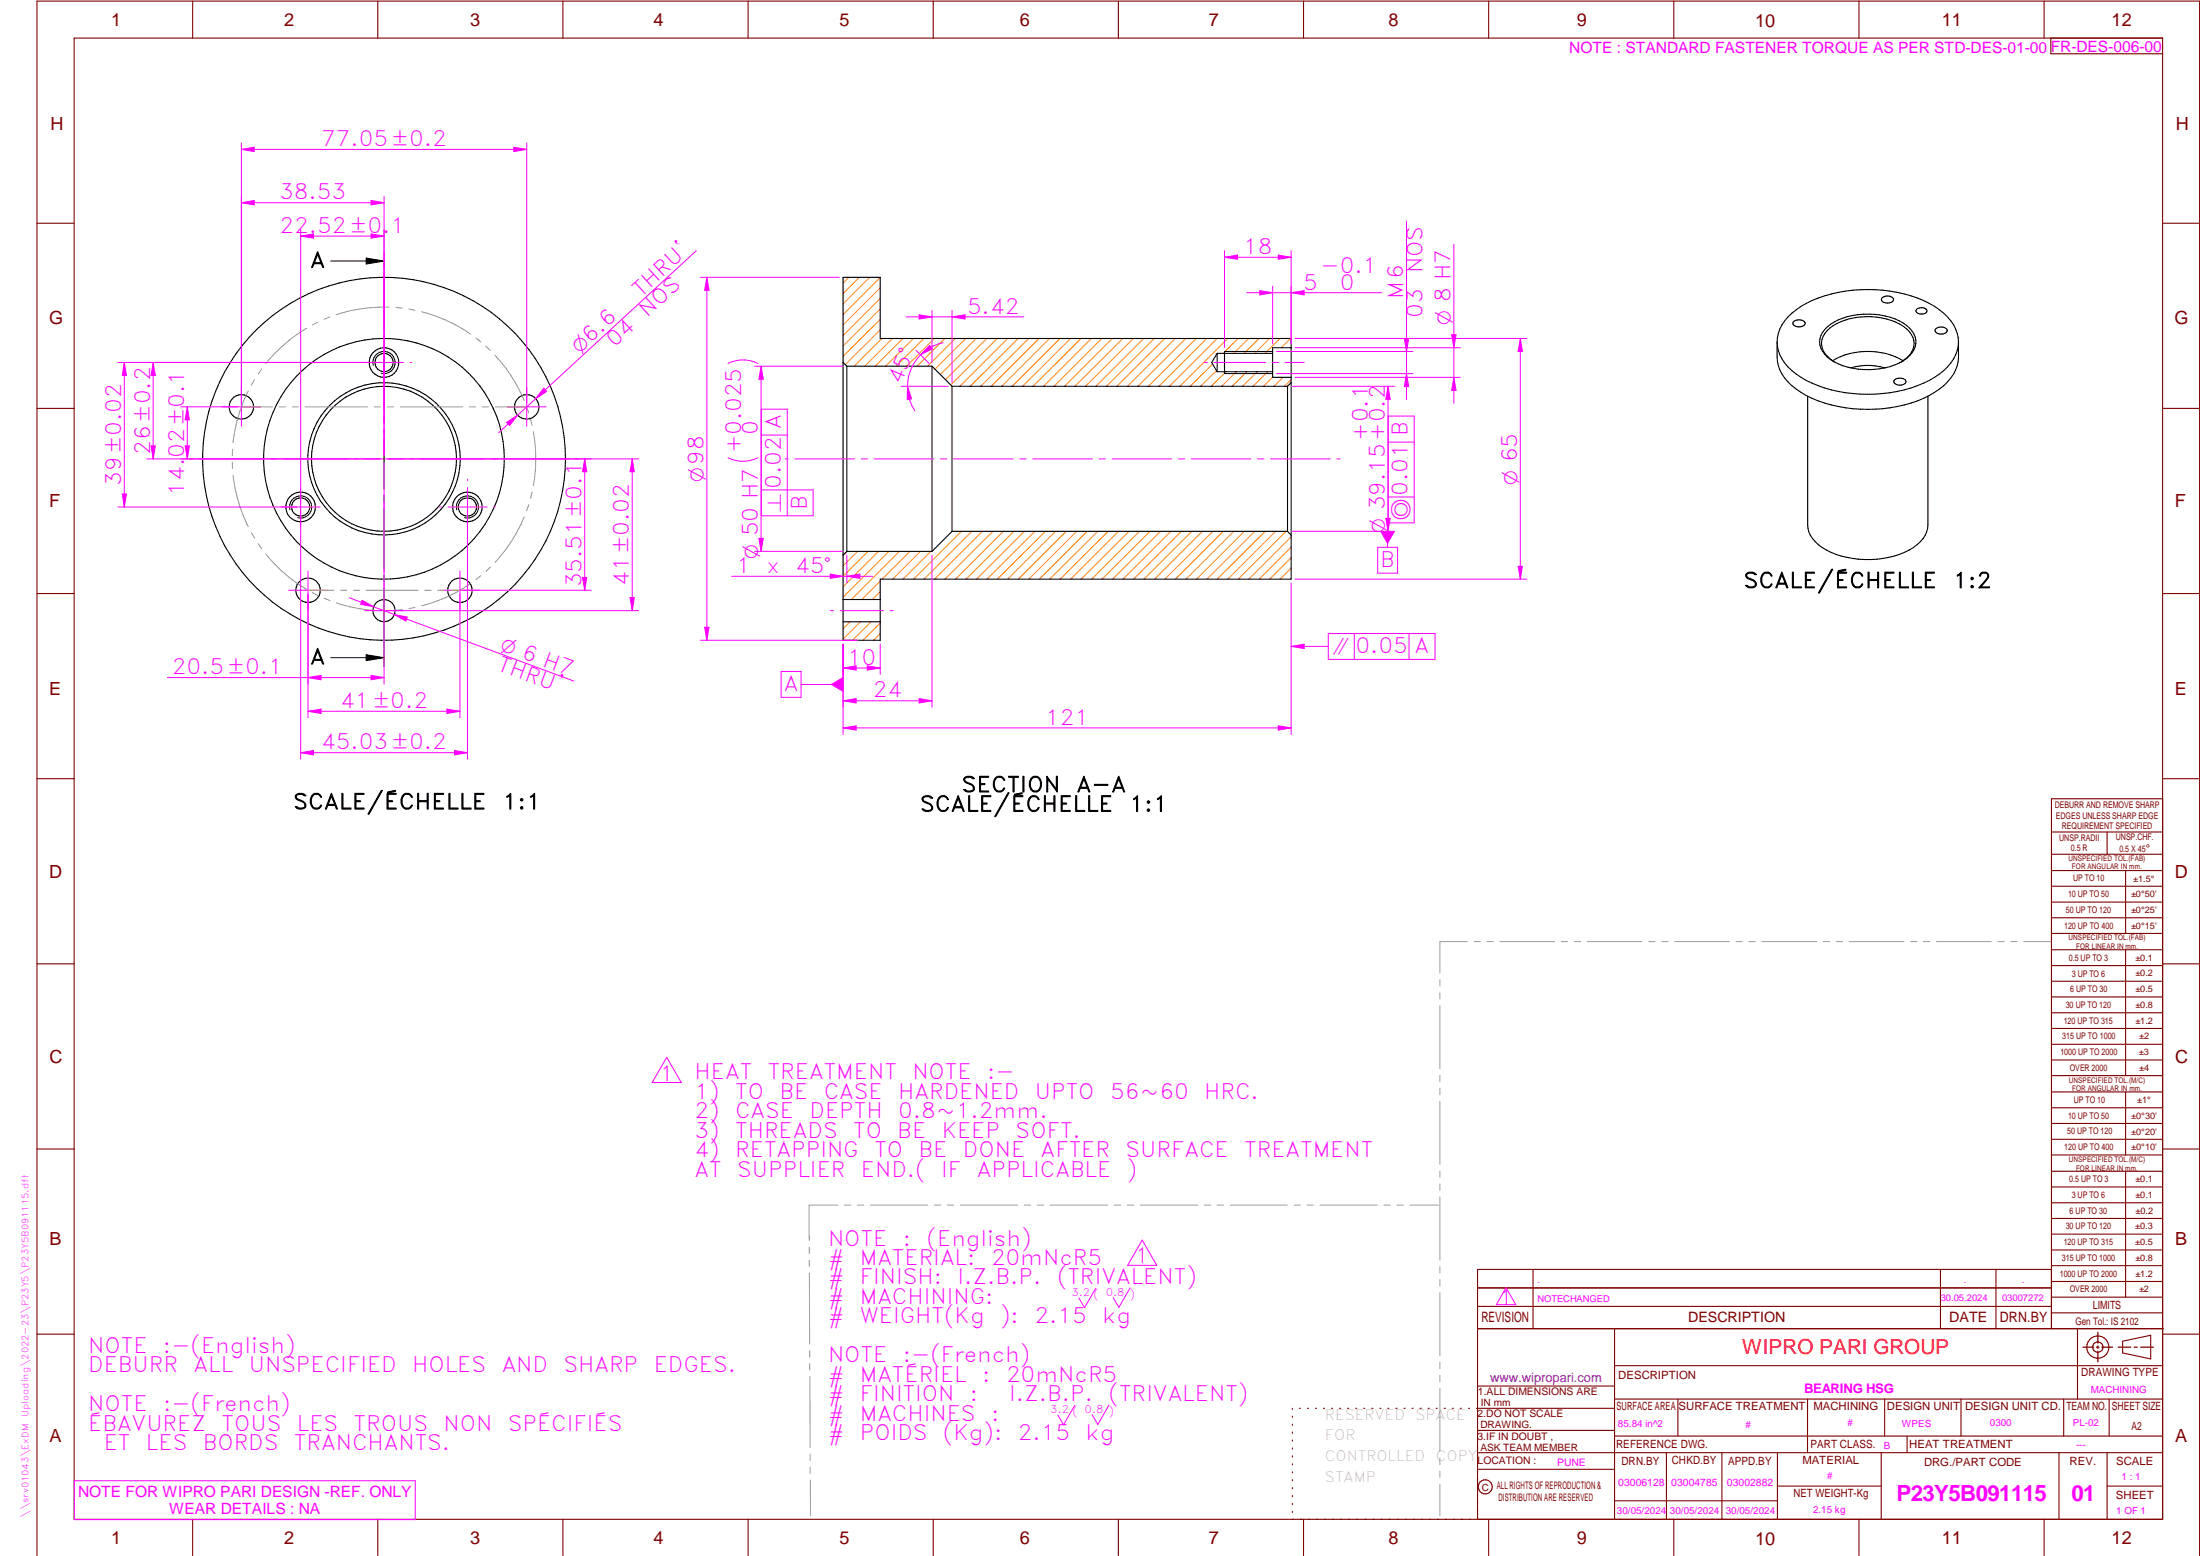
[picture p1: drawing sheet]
<svg xmlns="http://www.w3.org/2000/svg" width="594mm" height="420mm" viewBox="0 0 594 420" stroke-linecap="round" stroke-linejoin="round" font-family="sans-serif">
<g fill="none" stroke="#800000" stroke-width=".3">
<path d="M20 10.3h564v400h-564zM52 .3v10M102 .3v10M152 .3v10M202 .3v10M252 .3v10M302 .3v10M352 .3v10M402 .3v10M452 .3v10M502 .3v10M552 .3v10"/>
<path d="M553.8 10.3v4.2h30.2M10 60.3h10M584 60.3h10M10 110.3h10M584 110.3h10M10 160.3h10M584 160.3h10M10 210.3h10M584 215.7h-30v143.1M584 210.3h10M554 224.7h30M554 230.7h30"/>
<path d="M554 235.1h30M554 239.3h30M569 224.7v6M574 235.1v17M554 243.6h30M554 247.8h30M554 252.1h30M554 256.5h30M574 256.5v33.9M10 260.3h10M554 260.7h30M554 265h30"/>
<path d="M554 269.2h30M554 273.5h30M554 277.7h30M584 260.3h10M554 282h30M554 286.2h30M554 290.4h30M554 294.9h30M554 299.1h30M574 294.9v17M10 310.3h10M554 303.4h30"/>
<path d="M554 307.6h30M554 311.9h30M554 316.3h30M574 316.3v34M584 310.3h10M554 320.5h30M554 324.8h30M554 329h30M554 333.2h30M554 337.5h30M399 358.8h185.2M399 352.8h155"/>
<path d="M399 347.8h155M414 342.8v16M436 358.8v51.5M524 342.8v16M539 342.8v16M554 341.8h30M554 346h30M554 350.3h30M554 354.5h30M554 342.8h-155v67.5M561 358.8v19M10 360.3h10"/>
<path d="M399 374.3h37M436 377.8h148M453.1 377.8v10M488.1 377.8v14.5M508.9 377.8v10M529.5 377.8v10M557.3 377.8v10M569.5 377.8v10M573.2 362.2l7.6-1.6v6.3l-7.6-1.6zM584 368.8h-148M584 360.3h10M349 380.3v.3"/>
<path d="M349 382.4v.3M349 384.6v.3M349 386.7v.3M349 388.8v.3M349 391v.3M349 393.1v.3M349 395.3v.3M349 397.4v.3M349 399.5v.3M350.9 380.3h.2M353.1 380.3h.2M355.2 380.3h.3"/>
<path d="M357.4 380.3h.3M359.6 380.3h.3M361.7 380.3h.3M363.9 380.3h.3M366.1 380.3h.3M368.3 380.3h.2M370.4 380.3h.3M372.6 380.3h.3M374.8 380.3h.3M376.9 380.3h.4M379.1 380.3h.3M381.3 380.3h.3"/>
<path d="M383.4 380.3h.4M385.6 380.3h.3M387.8 380.3h.3M390 380.3h.3M392.2 380.3h.3M394.3 380.3h.3M396.5 380.3h.3M398.7 380.3h37.3M399 396.7h37M399 392.3h185M399 386.2h37M436 387.8h148"/>
<path d="M450 392.3v18M465 392.3v18M480 392.3v18M508 392.3v18M515 387.8v4.5M556 392.3v18M569 392.3v18M52 410.3v9.7M102 410.3v9.7M152 410.3v9.7M202 410.3v9.7M252 410.3v9.7"/>
<path d="M302 410.3v9.7M349 401.7v.3M349 403.8v.4M349 406v.3M349 408.1v.3M352 410.3v9.7M402 410.3v9.7M436 405.3h44M452 410.3v9.7M480 401.3h28M502 410.3v9.7M552 410.3v9.7"/>
<path d="M569 401.3h15M10 420v-419.7h584v419.7"/>
<circle cx="566.5" cy="363.7" r="1.39"/>
<circle cx="566.5" cy="363.8" r="3"/>
<circle cx="401.1" cy="401.5" r="1.9"/>
</g>
<g fill="none" stroke="#f0f" stroke-width=".27">
<path d="M103.7 71.4v.9M103.7 74v17.5M103.7 93.3v1.7M103.7 96.8v17.5M103.7 116.1v.8M103.7 118.7v10.5M51.2 123.9h.9M53.9 123.9h17.4M73.1 123.9h1.7M76.6 123.9h17.5M95.9 123.9h.8M98.5 123.9h10.5"/>
<path d="M103.7 130.9v.8M103.7 133.5v17.5M110.7 123.9h.8M113.3 123.9h17.5M132.6 123.9h1.7M136.1 123.9h17.4M155.3 123.9h.9M103.7 152.8v1.7M103.7 156.3v17.4M103.7 175.5v.9M295.9 347.9l-3 5.2-1.6-2.6M305.2 347.8l-3.1 5.2-1.5-2.6"/>
<path d="M406.7 347.7l2.6 4.6h-5.2zM290.2 379.5l-3 5.2-1.5-2.6M299.5 379.4l-3 5.2-1.6-2.6M20.1 399.8h92v10.5h-92z"/>
</g>
<g fill="none" stroke="#949494" stroke-width=".27">
<path d="M141.6 139.6a41 41 0 0 1-7.9 12.2M142.8 136.3l-.6 1.6M143.7 132.9l-.4 1.7M144.7 123.9l-.1 2.6-.6 4.6M132.5 153.1l-1.2 1.2M396.2 254.3h-7.4v8.5M398.1 254.3h1.6M401.5 254.3h1.8M405 254.3h14.8M421.6 254.3h1.7M425.1 254.3h1.7M428.6 254.3h14.8"/>
<path d="M445.2 254.3h1.7M448.7 254.3h1.7M452.2 254.3h14.8M468.8 254.3h1.7M472.3 254.3h1.7M475.8 254.3h14.8M492.4 254.3h1.7M495.8 254.3h1.8M499.4 254.3h14.7M516 254.3h1.6M519.4 254.3h1.8M522.9 254.3h14.8"/>
<path d="M539.5 254.3h1.7M543 254.3h1.7M546.5 254.3h7.4M388.8 264.5v1.8M388.8 268.1v1.6M388.8 271.6v17M388.8 290.4v1.7M388.8 293.9v1.7M388.8 297.4v17M388.8 316.2v1.7M388.8 319.7v1.7M218.5 336.8v1.7"/>
<path d="M226.2 325.4h-7.7v9.6M228 325.4h1.7M231.5 325.4h1.7M235 325.4h15.5M252.3 325.4h1.7M255.8 325.4h1.7M259.3 325.4h15.5M276.6 325.4h1.7M280.1 325.4h1.7M283.6 325.4h15.5M300.9 325.4h1.7M304.4 325.4h1.7"/>
<path d="M307.9 325.4h15.5M325.2 325.4h1.7M328.7 325.4h1.7M332.2 325.4h15.4M349.5 325.4h1.6M353 325.4h1.7M356.4 325.4h15.5M373.7 325.4h1.7M377.2 325.4h1.8M380.7 325.4h7.7M388.8 323.2v17.1M218.5 340.3v1.7"/>
<path d="M218.6 343.8v19.1M388.8 342.1v1.6M388.8 345.6v1.7M388.8 349v17.1M218.6 364.7v1.7M218.6 368.2v1.7M218.7 371.7l.1 19.2M388.8 367.9v1.7M388.8 371.4v1.7M388.8 374.9v17M218.8 392.6v1.8M218.8 396.2v1.6"/>
<path d="M218.8 399.7l.1 9.6M388.8 393.7v1.7M388.8 397.2v1.7M388.8 400.7v8.6"/>
</g>
<path d="M566.5 359.7v3M562.5 363.8h2.9M566.1 363.8h.7M566.5 363.4v.7M566.5 364.9v2.8M567.6 363.8h2.9M572 363.8h3.4M576.3 363.8h.8M578 363.8h3.5" fill="none" stroke="#800000" stroke-width=".34"/>
<g fill="none" stroke="#000" stroke-width=".3">
<circle cx="103.7" cy="97.9" r="4"/>
<circle cx="103.7" cy="97.9" r="2.46"/>
<circle cx="65.2" cy="109.9" r="3.3"/>
<circle cx="142.2" cy="109.9" r="3.3"/>
<circle cx="81.2" cy="136.9" r="4"/>
<circle cx="81.2" cy="136.9" r="2.46"/>
<circle cx="103.7" cy="123.9" r="19.6"/>
<circle cx="103.7" cy="123.9" r="49"/>
<circle cx="103.7" cy="123.9" r="32.5"/>
<circle cx="103.7" cy="123.9" r="20.6"/>
<circle cx="126.2" cy="136.9" r="2.48"/>
<circle cx="126.2" cy="136.9" r="4"/>
<circle cx="83.2" cy="159.4" r="3.3"/>
<circle cx="124.2" cy="159.4" r="3.3"/>
<circle cx="103.7" cy="164.9" r="3"/>
</g>
<path d="M100.8 98.7a3 3 0 0 1 2.6-3.8 3 3 0 0 1 3.3 3.3 3 3 0 0 1-3.8 2.6M78.3 137.7a3 3 0 0 1 2.6-3.8 3 3 0 0 1 3.3 3.3 3 3 0 0 1-3.8 2.6M123.3 137.7a3 3 0 0 1 2.6-3.8 3 3 0 0 1 3.3 3.3 3 3 0 0 1-3.8 2.6" fill="none" stroke="#000" stroke-width=".27"/>
<g fill="none" stroke="#949494" stroke-width=".27">
<path d="M70.7 99.6l-1 1.4M82.8 88.6a40 40 0 0 0-11 9.6M85.8 87l-1.5 .8M89.1 85.6l-1.6 .6M105.1 82.9h-.1a41.2 41.2 0 0 0-14.2 2.1M106.9 83.1l1.7 .1M110.4 83.4l1.6 .4M113.8 84.2a38.9 38.9 0 0 1 13.2 6M128.5 91.3l1.3 1M131.2 93.5l1.2 1.2M133.7 96a40.5 40.5 0 0 1 7.9 12.2M65.2 109.9h8.4"/>
<path d="M67 105.6a40.4 40.4 0 0 0-4.1 13.9M68.7 102.5l-.8 1.5M75.4 109.9h1.7M78.9 109.9h1.7M82.4 109.9h16.9M101.1 109.9h1.7M104.6 109.9h1.7M108.1 109.9h16.9M126.7 109.9h1.8M130.3 109.9h1.6M133.8 109.9h8.4M142.2 109.9l.5 1.6"/>
<path d="M143.2 113.2l.5 1.7M144 116.6l.6 4.7 .1 2.6M62.7 124.8l.1 1.7M62.8 121.3l-.1 1.7M62.9 128.3a40.8 40.8 0 0 0 4.1 13.9M67.9 143.8l.8 1.5M69.7 146.8l1 1.4M71.8 149.6a39.3 39.3 0 0 0 11 9.5M83.2 159.4h7M91.9 159.4h1.7M95.5 159.4h1.6M98.9 159.4h14"/>
<path d="M114.7 159.4h1.7M118.2 159.4h1.7M121.7 159.4h2.5M127.1 157.6a39.9 39.9 0 0 1-13.2 6M129.9 155.4l-1.4 1.1M84.4 160l1.5 .8M87.5 161.5l1.6 .7M90.8 162.8a38.4 38.4 0 0 0 14.4 2M108.7 164.5l-1.7 .3M112.1 164l-1.7 .3"/>
</g>
<g fill="none" stroke="#f0f" stroke-width=".27">
<path d="M96.2 97.9h.1M96.6 97.9h.1M98.5 97.9h10.5M103.7 90.4v.2M103.7 90.8v.1M103.7 92.6v10.5M110.7 97.9h.1M111 97.9h.2M203.8 98.9h23.8M204.6 98.1a9 9 0 0 0-8 0M205.5 98.9l.6 3.5h-1.2zM325.2 97.9h.8"/>
<path d="M327.8 97.9h14M343.5 97.9h1.7M347 97.9h5.2M59.9 109.9h10.5M65.2 104.6v10.5M103.7 104.9v.1M103.7 105.2v.2M137 109.9h10.5M142.2 104.6v10.5M205.6 117.5h7M75.9 136.9h10.5M81.2 131.7v10.5"/>
<path d="M118.7 136.9h.2M119.1 136.9h.1M121 136.9h10.5M126.2 129.4v.1M126.2 129.8v.1M126.2 131.7v10.5M133.2 136.9h.1M133.6 136.9h.1M204.6 123.6a9 9 0 0 1-8 0M205.6 132.3h14v7h-14v-28.8h7v28.8M212 123.9h.8M214.7 123.9h16.1"/>
<path d="M232.6 123.9h1.7M236 123.9h16.2M254 123.9h1.7M257.5 123.9h16.1M275.4 123.9h1.7M278.9 123.9h16.1M296.8 123.9h1.7M300.3 123.9h16.1M318.2 123.9h1.7M321.7 123.9h16.1M339.6 123.9h1.7M343.1 123.9h16.1"/>
<path d="M361 123.9h.9M77.9 159.4h10.5M83.2 154.1v10.5M103.7 159.6v10.5M118.9 159.4h10.5M124.2 154.1v10.5M126.2 143.9v.1M126.2 144.2v.2M203.8 148.9h23.8M98.5 164.9h10.5M224.2 164.9h.8M226.9 164.9h11.6"/>
<path d="M240.4 164.9h.8"/>
</g>
<g fill="none" stroke="#000" stroke-width=".27">
<path d="M89.3 70.5h14.4M98.9 69.7l4.8 .8-4.8 .8zM103.7 68.1v4.8M103.7 73.1v16.1M103.7 91v1.7M103.7 94.5v16.2M330.7 94.9h13M103.7 112.4v1.8M103.7 116v16.1M330.7 100.9h13M103.7 133.9v1.7M103.7 137.4v16.1"/>
<path d="M103.7 155.3v1.7M103.7 158.8v16.1M89.3 177.6h14.4M98.9 176.8l4.8 .8-4.8 .8zM103.7 175.2v4.8"/>
</g>
<path d="M98.9 69.7l4.8 .8-4.8 .8zM98.9 176.8l4.8 .8-4.8 .8z" fill="#000"/>
<g fill="none" stroke="#ff8000" stroke-width=".27">
<path d="M229.2 74.9l-1.5 1.5M232 74.9l-4.3 4.3M234.9 74.9l-7.2 7.2M237.7 74.9l-10 10M237.7 77.7l-10 10.1M237.7 80.6l-10 10M237.7 83.4l-10 10M237.7 86.2l-10 10M237.7 89.1l-9.4 9.4M238.2 91.4l-7.5 7.5M241 91.4l-7.5 7.5M243.8 91.4l-7.5 7.5"/>
<path d="M246.7 91.4l-7.6 7.5M249.5 91.4l-7.5 7.5M252.3 91.4l-7.5 7.5M255.1 91.4l-7.5 7.5M258 91.4l-7.5 7.5M260.8 91.4l-8.3 8.3M263.6 91.4l-9.7 9.7M266.4 91.4l-11.1 11.1M269.3 91.4l-12.6 12.5M272.1 91.4l-12.9 12.9M274.9 91.4l-12.9 12.9M277.8 91.4l-13 12.9"/>
<path d="M280.6 91.4l-12.9 12.9M283.4 91.4l-12.9 12.9M286.3 91.4l-13 12.9M289.1 91.4l-13 12.9M291.9 91.4l-12.9 12.9M294.7 91.4l-12.9 12.9M297.6 91.4l-13 12.9M300.4 91.4l-12.9 12.9M303.2 91.4l-12.9 12.9M306.1 91.4l-13 12.9M308.9 91.4l-13 12.9M311.7 91.4l-12.9 12.9"/>
<path d="M314.5 91.4l-12.9 12.9M317.4 91.4l-12.9 12.9M320.2 91.4l-13 12.9M323 91.4l-12.9 12.9M325.8 91.4l-12.9 12.9M327.4 98.3l-6 6M328.7 91.4l-12.9 12.9M331.5 91.4l-12.9 12.9M334.3 91.4l-4 4M337.2 91.4l-4.1 4M340 91.4l-4 4M342.8 91.4l-4 4"/>
<path d="M345.6 91.4l-4 4M348.5 91.4l-2.5 2.5M328.5 100.1l-4.3 4.2M331 100.4l-3.9 3.9M333.9 100.4l-4 3.9M336.7 100.4l-4 3.9M339.5 100.4l-4 3.9M342.3 100.4l-3.9 3.9M343.7 101.9l-2.5 2.4M346.4 101.9l-2.4 2.4M348.7 102.5l-1.8 1.8M228.8 148.9l-1.1 1.1"/>
<path d="M231.6 148.9l-3.9 3.9M234.4 148.9l-6.7 6.7M237.2 148.9l-9.5 9.6M237.7 156.9l-5 5M237.7 159.8l-2.2 2.1M240.1 148.9l-12.4 12.4M242.9 148.9l-13 13M245.7 148.9l-7.5 7.5M248.5 148.9l-7.5 7.5M251.4 148.9l-7.5 7.5M259.6 143.5l-12.9 12.9M262.5 143.5l-13 12.9"/>
<path d="M265.3 143.5l-13 12.9M268.1 143.5l-12.9 12.9M270.9 143.5l-12.9 12.9M273.8 143.5l-12.9 12.9M276.6 143.5l-12.9 12.9M279.4 143.5l-12.9 12.9M282.3 143.5l-13 12.9M285.1 143.5l-12.9 12.9M287.9 143.5l-12.9 12.9M290.7 143.5l-12.9 12.9M293.6 143.5l-12.9 12.9M296.4 143.5l-12.9 12.9"/>
<path d="M299.2 143.5l-12.9 12.9M302 143.5l-12.9 12.9M304.9 143.5l-12.9 12.9M307.7 143.5l-12.9 12.9M310.6 143.5l-13 12.9M313.4 143.5l-13 12.9M316.2 143.5l-12.9 12.9M319 143.5l-12.9 12.9M321.9 143.5l-13 12.9M324.7 143.5l-12.9 12.9M327.5 143.5l-12.9 12.9M330.3 143.5l-12.9 12.9"/>
<path d="M333.2 143.5l-13 12.9M336 143.5l-12.9 12.9M338.8 143.5l-12.9 12.9M341.7 143.5l-13 12.9M344.5 143.5l-13 12.9M347.3 143.5l-12.9 12.9M348.7 156.3l-.2 .1M348.7 153.4l-3 3M348.7 150.6l-5.8 5.8M348.7 147.7l-8.6 8.7M348.7 144.9l-11.5 11.5M229.6 167.9l-1.9 1.9"/>
<path d="M232.4 167.9l-4.7 4.7M235.2 167.9l-5 5M237.7 171.1l-1.8 1.8M237.7 168.2l-4.7 4.7"/>
</g>
<g fill="none" stroke="#000" stroke-width=".3">
<path d="M227.7 74.9h10v16.5h111v65h-111v16.5h-10zM227.7 97.9l1 1M228.7 98.9h23M228.7 98.9v50M251.7 98.9l5.4 5.4M251.7 98.9v50M328.7 95.4l-1.5 2.5 1.5 2.5M328.7 95.4h15M328.7 95.4v5M330.7 94.9v6M348.7 93.9h-5v8h5M479.9 92.3a11.6 11.6 0 0 0 6.5 9.6 37.7 37.7 0 0 0 27.8 3.4 23 23 0 0 0 12.6-7.3 9.6 9.6 0 0 0 2.1-5.7"/>
<path d="M479.9 92.3a10.9 10.9 0 0 1 5.1-8.6 34.2 34.2 0 0 1 21.4-5.5 31.2 31.2 0 0 1 18.5 6.4 10.5 10.5 0 0 1 4 7.7M484.5 86.7a2.02 2.02 0 0 1 3 .6 2.04 2.04 0 0 1-3.3 .3v-.6zM493.4 88.3a18.8 18.8 0 0 1 15.7-3 11 11 0 0 1 7.7 4.9 5.1 5.1 0 0 1-1.9 6.5 19.8 19.8 0 0 1-17.2 2.1 8.6 8.6 0 0 1-6.3-5.6 5.2 5.2 0 0 1 2-4.9zM494.9 97.4a19.2 19.2 0 0 1 19 0M508.3 80.3a2.02 2.02 0 0 1 3 .6 1.93 1.93 0 0 1-3.3 0zM509 99.4a15.6 15.6 0 0 0-9.2 0M513.4 97.7a5.6 5.6 0 0 0 3.1-6.6 10 10 0 0 0-7-5 18.6 18.6 0 0 0-15.3 2.5 4.9 4.9 0 0 0-1.2 7.1l1.4 1.4 1 .6M517.6 83.5a1.8 1.8 0 0 1 2.8 .4 1.74 1.74 0 0 1-3 .2zM522.9 88.7a2.01 2.01 0 0 1 2.9 .5 1.94 1.94 0 0 1-3.2 .3v-.6zM528.9 92.3a13.6 13.6 0 0 1-1.3 8.7 21.7 21.7 0 0 1-13.4 8.3 38.9 38.9 0 0 1-26.4-2.5 14.2 14.2 0 0 1-7.6-8.1l-.3-2.3v-4.1M257.1 104.3h90.6M257.1 104.3v39.2"/>
<path d="M328.7 100.4h15M347.7 104.3v39.2M348.7 103.3l-1 1M511.7 102.5a2.01 2.01 0 0 1 3 .5 1.89 1.89 0 0 1-3.3 0zM520.6 107v34.7a8.3 8.3 0 0 1-5 6.8 25.1 25.1 0 0 1-23.6-.7 7.9 7.9 0 0 1-3.9-6.1v-34.7M228.7 148.9h23M228.7 148.9l-1 1M257.1 143.5h90.6M257.1 143.5l-5.4 5.4M347.7 143.5l1 1M227.7 161.9h10M227.7 167.9h10"/>
</g>
<path d="M205.5 98.9l.6 3.5h-1.2z" fill="#f0f"/>
<path d="M204.9 145.4h1.2l-.6 3.5z" fill="none" stroke="#f0f" stroke-width=".27"/>
<path d="M204.9 145.4h1.2l-.6 3.5z" fill="#f0f"/>
<path d="M205.5 98.9v50M216.3 184.8h11.4" fill="none" stroke="#f0f" stroke-width=".27"/>
<path d="M224.2 184.8l3.5-2v4z" fill="#f0f"/>
<path d="M251.7 149.9v41.1M227.7 173.9v17.1M210.9 181.3h5.4v7h-5.4zM227.7 189.2l3.5-.6v1.2z" fill="none" stroke="#f0f" stroke-width=".27"/>
<path d="M227.7 189.2l3.5-.6v1.2z" fill="#f0f"/>
<path d="M248.2 188.6l3.5 .6-3.5 .6z" fill="none" stroke="#f0f" stroke-width=".27"/>
<path d="M248.2 188.6l3.5 .6-3.5 .6z" fill="#f0f"/>
<path d="M227.7 173.9v8.2M234.2 179.8l3.5 .6-3.5 .5zM237.7 173.9v8.2M227.7 189.2h24" fill="none" stroke="#f0f" stroke-width=".27"/>
<path d="M234.2 179.8l3.5 .6-3.5 .5z" fill="#f0f"/>
<path d="M227.7 180.4l3.5-.6v1.1z" fill="none" stroke="#f0f" stroke-width=".27"/>
<path d="M227.7 180.4l3.5-.6v1.1z" fill="#f0f"/>
<path d="M348.7 157.4v40.9M227.7 173.9v24.4M227.7 180.4h10M227.7 196.6l3.5-.6v1.1z" fill="none" stroke="#f0f" stroke-width=".27"/>
<path d="M227.7 196.6l3.5-.6v1.1z" fill="#f0f"/>
<path d="M345.2 196l3.5 .6-3.5 .5z" fill="none" stroke="#f0f" stroke-width=".27"/>
<path d="M345.2 196l3.5 .6-3.5 .5z" fill="#f0f"/>
<path d="M340.2 78.5l3.5 .5-3.5 .6zM343.7 77.3v15.5M348.7 77.3v15.5M227.7 196.6h121" fill="none" stroke="#f0f" stroke-width=".27"/>
<path d="M340.2 78.5l3.5 .5-3.5 .6z" fill="#f0f"/>
<path d="M348.7 79l3.5-.5v1.1z" fill="none" stroke="#f0f" stroke-width=".27"/>
<path d="M348.7 79l3.5-.5v1.1z" fill="#f0f"/>
<path d="M330.7 67.7v26.2M336.7 79h36.5M345.2 68.9l3.5 .6-3.5 .5zM348.7 67.7v25.1" fill="none" stroke="#f0f" stroke-width=".27"/>
<path d="M345.2 68.9l3.5 .6-3.5 .5z" fill="#f0f"/>
<path d="M330.7 69.5l3.5-.6v1.1z" fill="none" stroke="#f0f" stroke-width=".27"/>
<path d="M330.7 69.5l3.5-.6v1.1z" fill="#f0f"/>
<path d="M330.7 69.5h18M348.7 104.3h27.8M374.8 104.3l.6 3.5h-1.2zM348.7 143.5h27.8" fill="none" stroke="#f0f" stroke-width=".27"/>
<path d="M374.8 104.3l.6 3.5h-1.2z" fill="#f0f"/>
<path d="M374.2 140h1.2l-.6 3.5z" fill="none" stroke="#f0f" stroke-width=".27"/>
<path d="M374.2 140h1.2l-.6 3.5z" fill="#f0f"/>
<path d="M374.8 104.3v39.2M224.2 155l3.5 .6-3.5 .6zM228.7 149.9v7.5" fill="none" stroke="#f0f" stroke-width=".27"/>
<path d="M224.2 155l3.5 .6-3.5 .6z" fill="#f0f"/>
<path d="M228.7 155.6l3.5-.6v1.2z" fill="none" stroke="#f0f" stroke-width=".27"/>
<path d="M228.7 155.6l3.5-.6v1.2z" fill="#f0f"/>
<path d="M247.3 94.6l3.6 3.6M251 93.3l.7 .9-3.1 1.6zM243.3 104.3h12.8M197.6 155.6h38.1" fill="none" stroke="#f0f" stroke-width=".27"/>
<path d="M251 93.3l.7 .9-3.1 1.6z" fill="#f0f"/>
<path d="M245.1 104.3l1.1 3.4-1.2 .2z" fill="none" stroke="#f0f" stroke-width=".27"/>
<path d="M245.1 104.3l1.1 3.4-1.2 .2z" fill="#f0f"/>
<path d="M254.7 92.5a12 12 0 0 0-7.6 18.4M374.9 119.4h7M374.9 112.4h7v28.8h-7zM374.9 134.2h7M374.7 143.5v4.3" fill="none" stroke="#f0f" stroke-width=".27"/>
<path d="M372.7 143.5h4l-2 3.5z" fill="#f0f"/>
<path d="M349.7 93.9h44.6M392 90.4h1.2l-.6 3.5zM349.7 101.9h44.6M372 147.8h5.4v7h-5.4z" fill="none" stroke="#f0f" stroke-width=".27"/>
<path d="M392 90.4h1.2l-.6 3.5z" fill="#f0f"/>
<path d="M392.6 101.9l.6 3.5h-1.2z" fill="none" stroke="#f0f" stroke-width=".27"/>
<path d="M392.6 101.9l.6 3.5h-1.2z" fill="#f0f"/>
<path d="M392.6 66v42.9M344.7 94.9h36.8M344.7 100.9h36.8M379.8 100.9l.6 3.5h-1.2z" fill="none" stroke="#f0f" stroke-width=".27"/>
<path d="M379.8 100.9l.6 3.5h-1.2z" fill="#f0f"/>
<path d="M379.2 91.4h1.2l-.6 3.5z" fill="none" stroke="#f0f" stroke-width=".27"/>
<path d="M379.2 91.4h1.2l-.6 3.5z" fill="#f0f"/>
<path d="M379.8 59.7v48.2M349.7 91.4h62.6M410.5 91.4l.6 3.5h-1.2zM349.7 156.4h62.6" fill="none" stroke="#f0f" stroke-width=".27"/>
<path d="M410.5 91.4l.6 3.5h-1.2z" fill="#f0f"/>
<path d="M409.9 152.9h1.2l-.6 3.5z" fill="none" stroke="#f0f" stroke-width=".27"/>
<path d="M409.9 152.9h1.2l-.6 3.5z" fill="#f0f"/>
<path d="M39.6 97.9h63.1M410.5 91.4v65M39.6 123.9h63.1M40.8 120.4h1.1l-.5 3.5z" fill="none" stroke="#f0f" stroke-width=".27"/>
<path d="M40.8 120.4h1.1l-.5 3.5z" fill="#f0f"/>
<path d="M41.4 97.9l.5 3.5h-1.1z" fill="none" stroke="#f0f" stroke-width=".27"/>
<path d="M41.4 97.9l.5 3.5h-1.1z" fill="#f0f"/>
<path d="M31.8 97.9h70.9M33.6 97.9l.6 3.5h-1.2zM41.4 97.9v26M31.8 136.9h48.3" fill="none" stroke="#f0f" stroke-width=".27"/>
<path d="M33.6 97.9l.6 3.5h-1.2z" fill="#f0f"/>
<path d="M33 133.4h1.2l-.6 3.5z" fill="none" stroke="#f0f" stroke-width=".27"/>
<path d="M33 133.4h1.2l-.6 3.5z" fill="#f0f"/>
<path d="M65.2 54.7l3.5-.6v1.2zM65.2 53v55.8M103.7 53v69.9M33.6 97.9v39" fill="none" stroke="#f0f" stroke-width=".27"/>
<path d="M65.2 54.7l3.5-.6v1.2z" fill="#f0f"/>
<path d="M100.2 54.1l3.5 .6-3.5 .6z" fill="none" stroke="#f0f" stroke-width=".27"/>
<path d="M100.2 54.1l3.5 .6-3.5 .6z" fill="#f0f"/>
<path d="M65.2 38.6v70.2M142.2 38.6v70.2M65.2 40.3l3.5-.5v1.1zM65.2 54.7h38.5" fill="none" stroke="#f0f" stroke-width=".27"/>
<path d="M65.2 40.3l3.5-.5v1.1z" fill="#f0f"/>
<path d="M138.7 39.8l3.5 .5-3.5 .6z" fill="none" stroke="#f0f" stroke-width=".27"/>
<path d="M138.7 39.8l3.5 .5-3.5 .6z" fill="#f0f"/>
<path d="M65.2 40.3h77M81.2 62v73.8M100.2 63.2l3.5 .6-3.5 .5zM103.7 62v60.9" fill="none" stroke="#f0f" stroke-width=".27"/>
<path d="M100.2 63.2l3.5 .6-3.5 .5z" fill="#f0f"/>
<path d="M81.2 63.8l3.5-.6v1.1z" fill="none" stroke="#f0f" stroke-width=".27"/>
<path d="M81.2 63.8l3.5-.6v1.1z" fill="#f0f"/>
<path d="M81.2 63.8h22.5M81.2 137.9v67.1M126.2 137.9v67.1M81.2 203.2l3.5-.6v1.2z" fill="none" stroke="#f0f" stroke-width=".27"/>
<path d="M81.2 203.2l3.5-.6v1.2z" fill="#f0f"/>
<path d="M122.7 202.6l3.5 .6-3.5 .6z" fill="none" stroke="#f0f" stroke-width=".27"/>
<path d="M122.7 202.6l3.5 .6-3.5 .6z" fill="#f0f"/>
<path d="M103.7 124.9v59.8M83.2 160.4v24.3M83.2 183l3.5-.6v1.2zM81.2 203.2h45" fill="none" stroke="#f0f" stroke-width=".27"/>
<path d="M83.2 183l3.5-.6v1.2z" fill="#f0f"/>
<path d="M100.2 182.4l3.5 .6-3.5 .6z" fill="none" stroke="#f0f" stroke-width=".27"/>
<path d="M100.2 182.4l3.5 .6-3.5 .6z" fill="#f0f"/>
<path d="M104.7 123.9h67.8M170.7 123.9l.6 3.5h-1.2zM104.7 164.9h67.8M45.2 183h58.5" fill="none" stroke="#f0f" stroke-width=".27"/>
<path d="M170.7 123.9l.6 3.5h-1.2z" fill="#f0f"/>
<path d="M170.1 161.4h1.2l-.6 3.5z" fill="none" stroke="#f0f" stroke-width=".27"/>
<path d="M170.1 161.4h1.2l-.6 3.5z" fill="#f0f"/>
<path d="M104.7 123.9h54.9M170.7 123.9v41M125.3 159.4h34.3M157.3 155.9h1.1l-.5 3.5z" fill="none" stroke="#f0f" stroke-width=".27"/>
<path d="M157.3 155.9h1.1l-.5 3.5z" fill="#f0f"/>
<path d="M157.9 123.9l.5 3.5h-1.1z" fill="none" stroke="#f0f" stroke-width=".27"/>
<path d="M157.9 123.9l.5 3.5h-1.1z" fill="#f0f"/>
<path d="M48.8 109.9h15.3M48.8 123.9h53.9M50 120.4h1.1l-.5 3.5zM157.9 123.9v35.5" fill="none" stroke="#f0f" stroke-width=".27"/>
<path d="M50 120.4h1.1l-.5 3.5z" fill="#f0f"/>
<path d="M50.6 109.9l.5 3.5h-1.1z" fill="none" stroke="#f0f" stroke-width=".27"/>
<path d="M50.6 109.9l.5 3.5h-1.1z" fill="#f0f"/>
<path d="M188 67.7l-53.3 49.1M50.6 109.9v14M136.8 114l3-1.9-2.2 2.8z" fill="none" stroke="#f0f" stroke-width=".27"/>
<path d="M136.8 114l3-1.9-2.2 2.8z" fill="#f0f"/>
<path d="M146.8 104.8l.8 .9-3 2z" fill="none" stroke="#f0f" stroke-width=".27"/>
<path d="M146.8 104.8l.8 .9-3 2z" fill="#f0f"/>
<path d="M94.3 161.4l60.6 22.5M97.8 162.1l3.1 1.7-3.5-.6z" fill="none" stroke="#f0f" stroke-width=".27"/>
<path d="M97.8 162.1l3.1 1.7-3.5-.6z" fill="#f0f"/>
<path d="M106.5 165.9l3.5 .7-.4 1.1z" fill="none" stroke="#f0f" stroke-width=".27"/>
<path d="M106.5 165.9l3.5 .7-.4 1.1z" fill="#f0f"/>
<path d="M83.2 160.4v33.4M124.2 160.4v33.4M83.2 192.1l3.5-.6v1.2z" fill="none" stroke="#f0f" stroke-width=".27"/>
<path d="M83.2 192.1l3.5-.6v1.2z" fill="#f0f"/>
<path d="M120.7 191.5l3.5 .6-3.5 .6z" fill="none" stroke="#f0f" stroke-width=".27"/>
<path d="M120.7 191.5l3.5 .6-3.5 .6z" fill="#f0f"/>
<path d="M348.7 174.5h10M83.2 192.1h41" fill="none" stroke="#f0f" stroke-width=".27"/>
<path d="M348.7 174.5l3.5-.6v1.2z" fill="#f0f"/>
<path d="M248.2 85l3.5 .6-3.5 .5zM251.7 83.8v14M257.1 83.8v19.5M348.7 174.5l3.5-.6v1.2zM358.7 171.1h28.8v7h-28.8zM365.7 171.1v7M380.5 171.1v7" fill="none" stroke="#f0f" stroke-width=".27"/>
<path d="M248.2 85l3.5 .6-3.5 .5z" fill="#f0f"/>
<path d="M257.1 85.6l3.5-.6v1.1z" fill="none" stroke="#f0f" stroke-width=".27"/>
<path d="M257.1 85.6l3.5-.6v1.1z" fill="#f0f"/>
<path d="M189.1 74.9h37.5M190.9 74.9l.6 3.5h-1.2zM244.7 85.6h31.8M189.1 172.9h42.5" fill="none" stroke="#f0f" stroke-width=".27"/>
<path d="M190.9 74.9l.6 3.5h-1.2z" fill="#f0f"/>
<path d="M190.3 169.4h1.2l-.6 3.5z" fill="none" stroke="#f0f" stroke-width=".27"/>
<path d="M190.3 169.4h1.2l-.6 3.5z" fill="#f0f"/>
<path d="M190.9 74.9v98M180 285.5l4 6.8h-7.9zM308.4 334.9l4 6.8h-7.9z" fill="none" stroke="#f0f" stroke-width=".27"/>
<g font-size="6" fill="#f0f">
<text x="512.1" y="405.2">P23Y5B091115</text>
<text x="559.4" y="405.2">01</text>
</g>
<g font-size="5.7" fill="#f0f">
<text x="86.7" y="39.5">77.05±0.2</text>
<text x="75.4" y="53.8">38.53</text>
<text x="75.5" y="62.9">22.52±0.1</text>
<text x="335.7" y="68.6">18</text>
<text x="356.6" y="73.6">-0.1</text>
<text x="384.2" y="73.7" transform="rotate(-90 384.2 73.7)">NOS</text>
<text x="173" y="80.3" transform="rotate(-43 173 80.3)">THRU`</text>
<text x="351.9" y="78.2">5</text>
<text x="361.8" y="78.2">0</text>
<text x="378.9" y="80.8" transform="rotate(-90 378.9 80.8)">M6</text>
<text x="174.8" y="85.9" transform="rotate(-43 174.8 85.9)">NOS</text>
<text x="261.1" y="84.7">5.42</text>
<text x="384.2" y="85.8" transform="rotate(-90 384.2 85.8)">03</text>
<text x="165.9" y="94" transform="rotate(-43 165.9 94)">04</text>
<text x="243.2" y="104.1" transform="rotate(-67 243.2 104.1)">45°</text>
<text x="204.6" y="117.4" transform="rotate(-90 204.6 117.4)">0</text>
<text x="369.4" y="119" transform="rotate(-90 369.4 119)">+0.1</text>
<text x="40.5" y="122.8" transform="rotate(-90 40.5 122.8)">26±0.2</text>
<text x="200.1" y="122.4" transform="rotate(-90 200.1 122.4)">+0.025</text>
<text x="32.7" y="131.2" transform="rotate(-90 32.7 131.2)">39±0.02</text>
<text x="210.8" y="132" transform="rotate(-90 210.8 132)">0.02 A</text>
<text x="49.7" y="133.8" transform="rotate(-90 49.7 133.8)">14.02±0.1</text>
<text x="217.8" y="137.8" transform="rotate(-90 217.8 137.8)">B</text>
<text x="380.1" y="133.8" transform="rotate(-90 380.1 133.8)">0.01 B</text>
<text x="198.8" y="154.7">1</text>
<text x="207" y="154.7">x</text>
<text x="214.7" y="154.7">45°</text>
<text x="372.7" y="153">B</text>
<text x="157" y="158.6" transform="rotate(-90 157 158.6)">35.51±0.1</text>
<text x="169.8" y="158.2" transform="rotate(-90 169.8 158.2)">41±0.02</text>
<text x="228.7" y="179.5">10</text>
<text x="366" y="176.3">0.05 A</text>
<text x="46.4" y="182.1">20.5±0.1</text>
<text x="134" y="180.8" transform="rotate(20 134 180.8)">THRU'</text>
<text x="91.8" y="191.2">41±0.2</text>
<text x="211.7" y="186.6">A</text>
<text x="235.7" y="188.3">24</text>
<text x="282.2" y="195.7">121</text>
<text x="86.7" y="202.4">45.03±0.2</text>
<text x="178" y="291.8">1</text>
<text x="187.6" y="291.5">HEAT</text>
<text x="207.3" y="291.5">TREATMENT</text>
<text x="246.4" y="291.5">NOTE</text>
<text x="266.6" y="291.5">:-</text>
<text x="187.6" y="296.7">1)</text>
<text x="198.5" y="296.7">TO</text>
<text x="210.5" y="296.7">BE</text>
<text x="222.4" y="296.7">CASE</text>
<text x="242.5" y="296.7">HARDENED</text>
<text x="279.5" y="296.7">UPTO</text>
<text x="299.8" y="296.7">56~60</text>
<text x="325.2" y="296.7">HRC.</text>
<text x="187.6" y="302">2)</text>
<text x="198.5" y="302">CASE</text>
<text x="218.6" y="302">DEPTH</text>
<text x="242.5" y="302">0.8~1.2mm.</text>
<text x="187.6" y="307.2">3)</text>
<text x="198.5" y="307.2">THREADS</text>
<text x="230.4" y="307.2">TO</text>
<text x="242.3" y="307.2">BE</text>
<text x="254.3" y="307.2">KEEP</text>
<text x="274.3" y="307.2">SOFT.</text>
<text x="187.6" y="312.5">4)</text>
<text x="187.6" y="317.7">AT</text>
<text x="198.5" y="312.5">RETAPPING</text>
<text x="199.1" y="317.7">SUPPLIER</text>
<text x="232.5" y="317.7">END.(</text>
<text x="236.1" y="312.5">TO</text>
<text x="248" y="312.5">BE</text>
<text x="254.1" y="317.7">IF</text>
<text x="260" y="312.5">DONE</text>
<text x="263.8" y="317.7">APPLICABLE</text>
<text x="281" y="312.5">AFTER</text>
<text x="304" y="312.5">SURFACE</text>
<text x="304.3" y="317.7">)</text>
<text x="336" y="312.5">TREATMENT</text>
<text x="223.6" y="336.3">NOTE</text>
<text x="223.6" y="341.6">#</text>
<text x="232.2" y="341.6">MATERIAL:</text>
<text x="243.8" y="336.3">:</text>
<text x="250.2" y="336.3">(English)</text>
<text x="267.6" y="341.6">20mNcR5</text>
<text x="306.4" y="341.2">1</text>
<text x="223.6" y="346.8">#</text>
<text x="232.2" y="346.8">FINISH:</text>
<text x="258.6" y="346.8">I.Z.B.P.</text>
<text x="285.4" y="346.8">(TRIVALENT)</text>
<text x="223.6" y="352.1">#</text>
<text x="232.2" y="352.1">MACHINING:</text>
<text x="404.7" y="352.5">1</text>
<text x="223.6" y="357.3">#</text>
<text x="232.2" y="357.3">WEIGHT(Kg</text>
<text x="270.1" y="357.3">):</text>
<text x="279.3" y="357.3">2.15</text>
<text x="297.6" y="357.3">kg</text>
<text x="23.8" y="365.3">NOTE</text>
<text x="44" y="365.3">:-(English)</text>
<text x="23.8" y="370.5">DEBURR</text>
<text x="52.3" y="370.5">ALL</text>
<text x="67.2" y="370.5">UNSPECIFIED</text>
<text x="111.3" y="370.5">HOLES</text>
<text x="135.5" y="370.5">AND</text>
<text x="152.1" y="370.5">SHARP</text>
<text x="176.5" y="370.5">EDGES.</text>
<text x="223.6" y="367.8">NOTE</text>
<text x="243.8" y="367.8">:-(French)</text>
<text x="223.6" y="373.1">#</text>
<text x="232.2" y="373.1">MATÉRIEL</text>
<text x="265.2" y="373.1">:</text>
<text x="271.7" y="373.1">20mNcR5</text>
<text x="23.8" y="381">NOTE</text>
<text x="44" y="381">:-(French)</text>
<text x="223.6" y="378.3">#</text>
<text x="223.6" y="383.6">#</text>
<text x="232.2" y="378.3">FINITION</text>
<text x="232.2" y="383.6">MACHINES</text>
<text x="261.9" y="378.3">:</text>
<text x="267.6" y="383.6">:</text>
<text x="272.5" y="378.3">I.Z.B.P.</text>
<text x="299.4" y="378.3">(TRIVALENT)</text>
<text x="23.8" y="386.3">ÉBAVUREZ</text>
<text x="59.8" y="386.3">TOUS</text>
<text x="80.1" y="386.3">LES</text>
<text x="95.5" y="386.3">TROUS</text>
<text x="119.8" y="386.3">NON</text>
<text x="137.2" y="386.3">SPÉCIFIÉS</text>
<text x="223.6" y="388.8">#</text>
<text x="232.2" y="388.8">POIDS</text>
<text x="254.6" y="388.8">(Kg):</text>
<text x="274.8" y="388.8">2.15</text>
<text x="293.1" y="388.8">kg</text>
<text x="28" y="391.5">ET</text>
<text x="39.4" y="391.5">LES</text>
<text x="54.8" y="391.5">BORDS</text>
<text x="79.4" y="391.5">TRANCHANTS.</text>
</g>
<g font-size="5.7">
<text x="83.8" y="72.2">A</text>
<text x="470.8" y="158.7">SCALE/ÉCHELLE</text>
<text x="527.4" y="158.7">1:2</text>
<text x="83.8" y="179.3">A</text>
<text x="259.7" y="213.9">SECTION</text>
<text x="290.7" y="213.9">A-A</text>
<text x="79.2" y="218.5">SCALE/ÉCHELLE</text>
<text x="135.7" y="218.5">1:1</text>
<text x="248.4" y="219.1">SCALE/ÉCHELLE</text>
<text x="304.9" y="219.1">1:1</text>
</g>
<text font-size="5.6" fill="#f00" x="470.5" y="365.5">WIPRO PARI GROUP</text>
<g font-size="5.4" fill="#f0f">
<text x="391.7" y="87.7" transform="rotate(-90 391.7 87.7)">O 8 H7</text>
<text x="156.5" y="95.6" transform="rotate(-43 156.5 95.6)">O6.6</text>
<text x="190" y="130.2" transform="rotate(-90 190 130.2)">O98</text>
<text x="409.7" y="130.9" transform="rotate(-90 409.7 130.9)">O 65</text>
<text x="210.8" y="138.2" transform="rotate(-90 210.8 138.2)">n</text>
<text x="373.9" y="143.9" transform="rotate(-90 373.9 143.9)">O 39.15+0.2</text>
<text x="380.1" y="140.5" transform="rotate(-90 380.1 140.5)">a</text>
<text x="204.6" y="150.9" transform="rotate(-90 204.6 150.9)">O 50 H7</text>
<text x="134.9" y="175.5" transform="rotate(20 134.9 175.5)">O 6 H7</text>
<text x="360" y="176.3">i</text>
</g>
<g font-size="4.9" fill="#800000">
<text x="30" y="6.9">1</text>
<text x="76.7" y="6.9">2</text>
<text x="127" y="6.9">3</text>
<text x="176.5" y="6.9">4</text>
<text x="226.7" y="6.9">5</text>
<text x="275.4" y="6.9">6</text>
<text x="326.4" y="6.9">7</text>
<text x="375" y="6.9">8</text>
<text x="425.8" y="6.9">9</text>
<text x="473.9" y="7.3">10</text>
<text x="524.3" y="6.9">11</text>
<text x="570.2" y="6.9">12</text>
<text x="13.6" y="35.1">H</text>
<text x="587.6" y="35.1">H</text>
<text x="13.2" y="87.5">G</text>
<text x="587.2" y="87.5">G</text>
<text x="13.2" y="137">F</text>
<text x="587.2" y="137">F</text>
<text x="13.2" y="187.6">E</text>
<text x="587.2" y="187.6">E</text>
<text x="13.2" y="237">D</text>
<text x="587.2" y="237">D</text>
<text x="13.4" y="287.1">C</text>
<text x="587.4" y="287.1">C</text>
<text x="13.4" y="336.2">B</text>
<text x="587.4" y="336.2">B</text>
<text x="13.4" y="389.3">A</text>
<text x="587.4" y="389.3">A</text>
<text x="30" y="416.9">1</text>
<text x="76.7" y="416.9">2</text>
<text x="127" y="416.9">3</text>
<text x="176.5" y="416.9">4</text>
<text x="226.7" y="416.9">5</text>
<text x="275.4" y="416.9">6</text>
<text x="326.4" y="416.9">7</text>
<text x="375" y="416.9">8</text>
<text x="425.8" y="416.9">9</text>
<text x="473.9" y="417.3">10</text>
<text x="524.3" y="416.9">11</text>
<text x="570.2" y="416.9">12</text>
</g>
<g font-size="4.2" fill="#f0f">
<text x="423.7" y="14.3">NOTE : STANDARD FASTENER TORQUE AS PER STD-DES-01-00</text>
<text x="553.8" y="14">FR-DES-006-00</text>
<text x="21.1" y="404.3">NOTE FOR WIPRO PARI DESIGN -REF. ONLY</text>
<text x="45.7" y="408.8">WEAR DETAILS : NA</text>
</g>
<g font-size="3.9" fill="#800000">
<text x="400" y="357.1">REVISION</text>
<text x="455.9" y="357.1">DESCRIPTION</text>
<text x="526.4" y="357.1">DATE</text>
<text x="540" y="357.1">DRN.BY</text>
</g>
<g font-size="3.9" fill="#c0c0c0">
<text x="357.8" y="383.3">RESERVED</text>
<text x="382.3" y="383.3">SPACE</text>
<text x="357.8" y="388.9">FOR</text>
<text x="357.8" y="394.5">CONTROLLED</text>
<text x="387.8" y="394.5">COPY</text>
<text x="357.8" y="400">STAMP</text>
</g>
<text font-size="3.6" fill="#f0f" x="487.2" y="376.1">BEARING HSG</text>
<text font-size="3.5" fill="#00f" x="402.4" y="373.3">www.wipropari.com</text>
<g font-size="3.1" fill="#800000">
<text x="565.1" y="353.5">LIMITS</text>
<text x="562" y="371.7">DRAWING TYPE</text>
<text x="437" y="372.3">DESCRIPTION</text>
<text x="436.5" y="380.8">SURFACE AREA</text>
<text x="453.3" y="380.8">SURFACE TREATMENT</text>
<text x="489.7" y="380.8">MACHINING</text>
<text x="509.5" y="380.8">DESIGN UNIT</text>
<text x="530.6" y="380.8">DESIGN UNIT CD.</text>
<text x="558" y="380.6">TEAM NO.</text>
<text x="570.3" y="380.7">SHEET SIZE</text>
<text x="575.6" y="386.1">A2</text>
<text x="436.4" y="391.1">REFERENCE DWG.</text>
<text x="437.8" y="395.5">DRN.BY</text>
<text x="451.4" y="395.4">CHKD.BY</text>
<text x="466.6" y="395.5">APPD.BY</text>
<text x="486.7" y="395.4">MATERIAL</text>
<text x="488.9" y="390.9">PART CLASS.</text>
<text x="515.6" y="390.9">HEAT TREATMENT</text>
<text x="519.6" y="395.9">DRG./PART CODE</text>
<text x="558.9" y="395.5">REV.</text>
<text x="571.4" y="395.6">SCALE</text>
<text x="484.3" y="404.2">NET WEIGHT-Kg</text>
<text x="571.4" y="404.7">SHEET</text>
</g>
<text font-size="3" fill="#800000" x="579.5" y="230.1">°</text>
<g font-size="2.8" fill="#f0f">
<text x="289.3" y="350.1">3.2 ( 0.8 )</text>
<text x="283.6" y="381.7">3.2 ( 0.8 )</text>
<text x="420.5" y="396">PUNE</text>
<text x="437" y="401.2">03006128</text>
<text x="451.3" y="401.2">03004785</text>
<text x="466.3" y="401.2">03002882</text>
</g>
<g font-size="2.8" fill="#800000">
<text x="560.4" y="357.7">Gen Tol.: IS 2102</text>
<text x="399.1" y="376.6">1.ALL DIMENSIONS ARE</text>
<text x="399" y="382.7">2.DO NOT SCALE</text>
<text x="399" y="388.7">3.IF IN DOUBT ,</text>
<text x="399" y="395.4">LOCATION :</text>
<text x="404.2" y="402">ALL RIGHTS OF REPRODUCTION &amp;</text>
<text x="404.7" y="405.4">DISTRIBUTION ARE RESERVED</text>
</g>
<g font-size="2.7" fill="#f0f">
<text x="564.6" y="376.2">MACHINING</text>
<text x="436.9" y="385.4">85.84 in^2</text>
<text x="471.4" y="385.5">#</text>
<text x="498.9" y="385">#</text>
<text x="513.6" y="385.3">WPES</text>
<text x="537.3" y="385.1">0300</text>
<text x="559.7" y="385.1">PL-02</text>
<text x="508.7" y="391.2">B</text>
<text x="560.6" y="391.1">---</text>
<text x="493.4" y="399.5">#</text>
<text x="572.8" y="399.7">1 : 1</text>
<text x="436.6" y="408.7">30/05/2024</text>
<text x="450.9" y="408.8">30/05/2024</text>
<text x="466" y="408.9">30/05/2024</text>
<text x="489.6" y="408.5">2.15 kg</text>
<text x="571.4" y="408.7">1 OF 1</text>
</g>
<g font-size="2.7" fill="#800000">
<text x="399.9" y="379.7">IN mm</text>
<text x="399.7" y="385.7">DRAWING.</text>
<text x="399.7" y="391.8">ASK TEAM MEMBER</text>
<text x="400.1" y="402.5">C</text>
</g>
<g font-size="2.5" fill="#800000">
<text x="554.9" y="218.3">DEBURR AND REMOVE SHARP</text>
<text x="555.2" y="221">EDGES UNLESS SHARP EDGE</text>
<text x="556.1" y="227.1">UNSP.RADII</text>
<text x="556.8" y="223.8">REQUIREMENT SPECIFIED</text>
<text x="571.4" y="226.9">UNSP.CHF.</text>
<text x="559.2" y="229.9">0.5 R</text>
<text x="572.3" y="230.1">0.5 X 45</text>
<text x="559.8" y="238">UP TO 10</text>
<text x="576.1" y="238.1">±1.5°</text>
<text x="558.5" y="242.2">10 UP TO 50</text>
<text x="575.5" y="242.3">±0°50'</text>
<text x="557.4" y="250.7">120 UP TO 400</text>
<text x="557.9" y="246.5">50 UP TO 120</text>
<text x="575.5" y="250.7">±0°15'</text>
<text x="575.5" y="246.5">±0°25'</text>
<text x="558.7" y="259.4">0.5 UP TO 3</text>
<text x="559.5" y="263.7">3 UP TO 6</text>
<text x="576.6" y="263.6">±0.2</text>
<text x="576.6" y="259.4">±0.1</text>
<text x="559" y="267.9">6 UP TO 30</text>
<text x="576.6" y="267.9">±0.5</text>
<text x="557.8" y="272.2">30 UP TO 120</text>
<text x="576.6" y="272.2">±0.8</text>
<text x="556.9" y="280.7">315 UP TO 1000</text>
<text x="557.3" y="276.4">120 UP TO 315</text>
<text x="576.6" y="276.4">±1.2</text>
<text x="577.7" y="280.7">±2</text>
<text x="556.4" y="284.9">1000 UP TO 2000</text>
<text x="577.6" y="284.9">±3</text>
<text x="558.9" y="289.2">OVER 2000</text>
<text x="577.7" y="289.3">±4</text>
<text x="560" y="297.9">UP TO 10</text>
<text x="577.1" y="297.9">±1°</text>
<text x="558.5" y="302.1">10 UP TO 50</text>
<text x="575.5" y="302.1">±0°30'</text>
<text x="557.4" y="310.6">120 UP TO 400</text>
<text x="558.2" y="306.3">50 UP TO 120</text>
<text x="575.5" y="310.6">±0°10'</text>
<text x="575.5" y="306.4">±0°20'</text>
<text x="558.8" y="319.2">0.5 UP TO 3</text>
<text x="559.4" y="323.4">3 UP TO 6</text>
<text x="576.6" y="319.2">±0.1</text>
<text x="576.6" y="323.5">±0.1</text>
<text x="558.9" y="327.7">6 UP TO 30</text>
<text x="576.7" y="327.7">±0.2</text>
<text x="557.8" y="332">30 UP TO 120</text>
<text x="576.6" y="332">±0.3</text>
<text x="556.8" y="340.5">315 UP TO 1000</text>
<text x="557.3" y="336.3">120 UP TO 315</text>
<text x="576.6" y="336.3">±0.5</text>
<text x="576.6" y="340.5">±0.8</text>
<text x="556.2" y="344.7">1000 UP TO 2000</text>
<text x="576.6" y="344.7">±1.2</text>
<text x="558.9" y="349">OVER 2000</text>
<text x="577.6" y="349">±2</text>
</g>
<g font-size="2.5" fill="#f0f">
<text x="415.2" y="346.4">.</text>
<text x="530.3" y="346.5">.</text>
<text x="545.9" y="346.4">.</text>
<text x="415.2" y="351.5">NOTECHANGED</text>
<text x="524.1" y="351.3">30.05.2024</text>
<text x="540.6" y="351.4">03007272</text>
</g>
<g font-size="2.4" fill="#f0f">
<text x="7.7" y="382.7" transform="rotate(-90 7.7 382.7)">Uploading\2022-23\P23Y5\P23Y5B091115.dft</text>
<text x="7.7" y="409.8" transform="rotate(-90 7.7 409.8)">\\srv01043\ExDM</text>
</g>
<g font-size="2.1" fill="#800000">
<text x="558.5" y="232.4">UNSPECIFIED TOL.(FAB)</text>
<text x="559.5" y="234.7">FOR ANGULAR IN mm.</text>
<text x="558.6" y="253.9">UNSPECIFIED TOL.(FAB)</text>
<text x="560.7" y="256.3">FOR LINEAR IN mm.</text>
<text x="558.7" y="292.3">UNSPECIFIED TOL.(M/C)</text>
<text x="559.6" y="294.7">FOR ANGULAR IN mm.</text>
<text x="558.7" y="313.7">UNSPECIFIED TOL.(M/C)</text>
<text x="560.6" y="316.1">FOR LINEAR IN mm.</text>
</g>
</svg>
